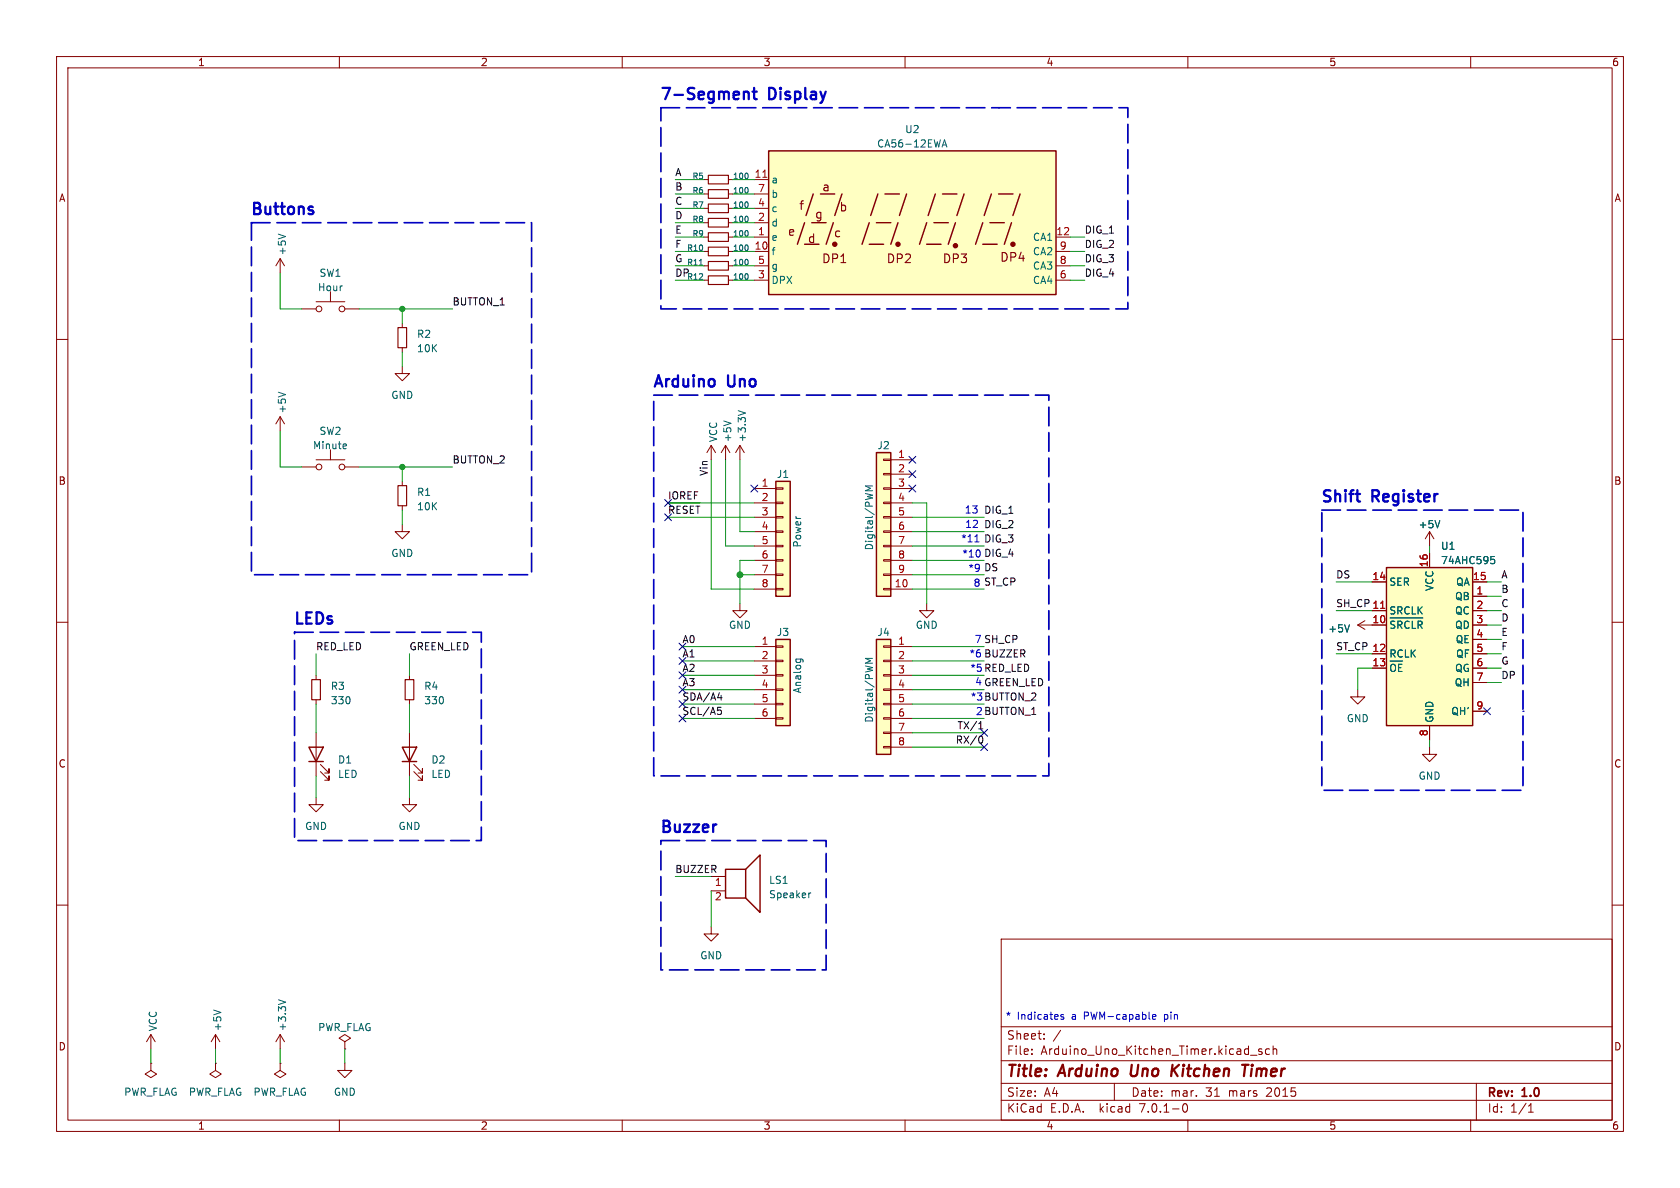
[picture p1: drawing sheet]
<svg xmlns="http://www.w3.org/2000/svg" width="297mm" height="210mm" viewBox="0 0 297 210" stroke-linecap="round" stroke-linejoin="round" font-family="sans-serif">
<g fill="none" stroke="#840000" stroke-width=".18">
<path d="M10 10h277v190h-277zM12 12h273v186h-273zM60 10v2M110 10v2M160 10v2M210 10v2M260 10v2M124.5 31.8h.7M124.5 34.3h.7M124.5 36.8h.7M124.5 39.4h.7M128.8 31.8h.7"/>
<path d="M128.8 34.3h.7M128.8 36.8h.7M128.8 39.4h.7M133.3 31.8h2.6M133.3 34.3h2.6M133.3 36.8h2.6M133.3 39.4h2.6M10 60h2M49.5 45.7l-.7 1.3M49.5 45.7v2.6M49.5 45.7l.8 1.3M53.3 54.6h2.6"/>
<path d="M55.9 53.3h5.1M58.4 51.6v1.7M61 54.6h2.5M71.1 57.2v.7M124.5 41.9h.7M124.5 44.5h.7M124.5 49.5h.7M124.5 47h.7M128.8 41.9h.7M128.8 44.5h.7M128.8 49.5h.7M128.8 47h.7"/>
<path d="M133.3 41.9h2.6M133.3 44.5h2.6M133.3 49.5h2.6M133.3 47h2.6M186.7 41.9h2.5M186.7 44.5h2.5M186.7 49.5h2.5M186.7 47h2.5M285 60h2M49.5 73.7v2.5M49.5 73.7l-.7 1.2M49.5 73.7l.8 1.2"/>
<path d="M58.4 79.5v1.8M71.1 64.8v1.2h1.3l-1.3 1.3-1.3-1.3h1.3M71.1 61.5v.7M125.7 78.7l-.7 1.3M125.7 78.7v2.6M125.7 78.7l.8 1.3M128.3 78.7l-.8 1.3M128.3 78.7v2.6M128.3 78.7l.7 1.3M130.8 78.7l-.8 1.3M130.8 78.7v2.6M130.8 78.7l.8 1.3"/>
<path d="M53.3 82.6h2.6M55.9 81.3h5.1M61 82.6h2.5M71.1 92.7v1.3h1.3l-1.3 1.3-1.3-1.3h1.3M71.1 85.1v.8M71.1 89.4v.8M133.3 86.4h3.9M133.3 88.9h3.9M133.3 91.4h3.9M133.3 94h3.9M133.3 96.5h3.9M133.3 99.1h3.9"/>
<path d="M137.2 98.9h1.2v.3h-1.2zM137.2 96.4h1.2v.2h-1.2zM137.2 93.9h1.2v.2h-1.2zM137.2 91.3h1.2v.3h-1.2zM137.2 88.8h1.2v.2h-1.2zM137.2 86.2h1.2v.3h-1.2zM156.2 98.9h1.3v.3h-1.3zM156.2 96.4h1.3v.2h-1.3zM156.2 93.9h1.3v.2h-1.3zM156.2 91.3h1.3v.3h-1.3zM156.2 88.8h1.3v.2h-1.3zM156.2 86.2h1.3v.3h-1.3z"/>
<path d="M156.2 83.7h1.3v.2h-1.3zM156.2 81.2h1.3v.2h-1.3zM157.5 81.3h3.8M157.5 83.8h3.8M157.5 86.4h3.8M157.5 88.9h3.8M157.5 91.4h3.8M157.5 94h3.8M157.5 96.5h3.8M157.5 99.1h3.8M252.7 94v2.5M252.7 97.8v2.5"/>
<path d="M252.7 94l-.7 1.3M252.7 94l.8 1.3M10 110h2M55.9 119.4v.7M72.4 119.4v.7M130.8 106.7v1.3h1.3l-1.3 1.2-1.3-1.2h1.3M133.3 114.3h3.9M133.3 116.8h3.9M133.3 119.4h3.9M133.3 104.1h3.9M133.3 101.6h3.9M137.2 119.3h1.2v.2h-1.2z"/>
<path d="M137.2 116.7h1.2v.3h-1.2zM137.2 114.2h1.2v.2h-1.2zM137.2 104h1.2v.3h-1.2zM137.2 101.5h1.2v.2h-1.2zM156.2 119.3h1.3v.2h-1.3zM156.2 116.7h1.3v.3h-1.3zM156.2 114.2h1.3v.2h-1.3zM156.2 104h1.3v.3h-1.3zM156.2 101.5h1.3v.2h-1.3zM157.5 114.3h3.8M157.5 116.8h3.8M157.5 119.4h3.8"/>
<path d="M157.5 104.1h3.8M157.5 101.6h3.8M163.8 106.7v1.3h1.3l-1.3 1.2-1.2-1.2h1.2M240 110.5h5.1M240 110.5l1.3 .8M241.3 109.7l-1.3 .8M242.6 108h2.5M242.6 115.6h2.5M242.6 118.1h2.5M242.6 102.9h2.5M260.3 105.4h2.6M260.3 110.5h2.6"/>
<path d="M260.3 108h2.6M260.3 115.6h2.6M260.3 118.1h2.6M260.3 102.9h2.6M260.3 113h2.6M285 110h2M55.9 123.7v.8M55.9 129.5v7.7M56.6 136.4l1.6 1.5v-.7v.7h-.8M56.6 135.1l1.6 1.6v-.8v.8h-.8M72.4 123.7v.8M72.4 129.5v7.7"/>
<path d="M73.2 136.4l1.5 1.5v-.7v.7h-.8M73.2 135.1l1.5 1.6v-.8v.8h-.8M133.3 121.9h3.9M133.3 124.5h3.9M133.3 127h3.9M137.2 126.9h1.2v.2h-1.2zM137.2 124.3h1.2v.3h-1.2zM137.2 121.8h1.2v.2h-1.2zM156.2 132h1.3v.2h-1.3zM156.2 129.4h1.3v.3h-1.3zM156.2 126.9h1.3v.2h-1.3zM156.2 124.3h1.3v.3h-1.3z"/>
<path d="M156.2 121.8h1.3v.2h-1.3zM157.5 121.9h3.8M157.5 124.5h3.8M157.5 127h3.8M157.5 129.5h3.8M157.5 132.1h3.8M240 121.9v1.3h1.3l-1.3 1.3-1.2-1.3h1.2M252.7 132.1v1.3h1.3l-1.3 1.2-1.2-1.2h1.2M252.7 128.3v2.5M260.3 120.7h2.6M260.3 125.7h2.6M10 160h2"/>
<path d="M55.9 141v1.2h1.2l-1.2 1.3-1.3-1.3h1.3M72.4 141v1.2h1.3l-1.3 1.3-1.3-1.3h1.3M125.7 154.9h2.6M125.7 157.5h2.6M285 160h2M125.7 163.8v1.3h1.3l-1.3 1.3-1.2-1.3h1.2M177 166h108v32h-108zM26.7 188v1.2l1 .7-1 .6-1-.6 1-.7M26.7 188h.1M26.7 182.9l-.8 1.3M26.7 182.9v2.5M26.7 182.9l.7 1.3"/>
<path d="M38.1 188v1.2l1 .7-1 .6-1-.6 1-.7M38.1 188h.1M38.1 182.9l-.8 1.3M38.1 182.9v2.5M38.1 182.9l.8 1.3M49.5 188v1.2l1 .7-1 .6-1-.6 1-.7M49.5 188h.1M49.5 182.9v2.5M49.5 182.9l-.7 1.3M49.5 182.9l.8 1.3M60 198v2M61 188v1.2h1.2l-1.2 1.3-1.3-1.3h1.3"/>
<path d="M61 184.2l1-.7-1-.6-1.1 .6 1.1 .7v1.2M61 185.4h.1M110 198v2M160 198v2M177 194.5h108M177 191.5h108M177 187.5h108M177 181.5h108M182.4 186.3v.1M182.4 185.5v.1M184.6 183.6v.1M184.6 182.8v.1"/>
<path d="M197 191.5v3M209.2 195.2l.2-.1a.81 .81 0 0 1 .6 .6 .81 .81 0 0 1-.3 .8l-.1 .1a.81 .81 0 0 1-.4-1.4zM210 198v2M221.1 186.5h1.1M223.1 185.5l-.4-.1-.2 .2 .1 .2 .5 .2v.3h-.6M224.4 185.5l-.4-.1-.3 .3v.4l.2 .2h.5M225.1 185.5l.2-.1 .3 .1 .1 .9M225.1 184.9v1.5M260 198v2M261 191.5v6.5M270.2 196.6h.9M270.2 195.5l.4-.4v1.5"/>
<circle cx="56.4" cy="54.6" r=".51"/>
<circle cx="60.5" cy="54.6" r=".51"/>
<circle cx="56.4" cy="82.6" r=".51"/>
<circle cx="60.5" cy="82.6" r=".51"/>
</g>
<path d="M200.1 188.2l-.1 1.8M207.3 188.2l-.3 2M207.5 189.1l.7 1.1M208.4 188.2l-1.3 1.2M219.6 188.2h1.1M220.2 188.2l-.3 2" fill="none" stroke="#840000" stroke-width=".4"/>
<g fill="none" stroke="#006464" stroke-width=".18">
<path d="M166.6 26l.4-1.3 .4 1.3M166.7 25.6h.6M49.2 41.4l1.3 .4M123.6 46.8h.6M49.2 69.3l1.3 .5M61.1 78.5l.2 .3-.6 .1M61.2 79.3h-.1M127.9 74.4l1.3 .4M130.5 72.6l1.3 .4M154.3 85.9h-1.3l.9 .4-.9 .5h1.3M254.5 92l-.4 1.3M263.6 98.4h.6"/>
<path d="M263.7 98.9h.3l.3 .2-.2 .5h-.4M140.7 116.5h1l.2 .1M140.8 116.5l-.1 .1M141.5 116.5l.1 .1M154.3 116.4h-1.3l.9 .4-.9 .4h1.3M238.6 110.4l-.5 1.3M245.7 109.2h5.8M245.9 117.9a.42 .42 0 0 1 .4-.5 .42 .42 0 0 1 .4 .5M246.6 109.9l-.5-.1-.2 .2M247.9 110l-.3-.2h-.5v1.3M247.9 117.4h-.6v1.3M249.1 109.9l-.3-.1-.4 .3"/>
<path d="M249.7 109.8v1.3M251.4 110l-.2-.2h-.5v1.3M143.3 157.9h-.2M37.8 178.6l1.2 .4M49.2 176.7l1.3 .5"/>
</g>
<g fill="#ffffc2" stroke="#ffffc2" stroke-width=".18">
<path d="M245.1 100.3h15.2v28h-15.2z"/>
<path d="M154.9 113h2.6v20.4h-2.6z"/>
<path d="M137.2 113h2.5v15.3h-2.5z"/>
<path d="M154.9 80h2.6v25.4h-2.6z"/>
<path d="M137.2 85.1h2.5v20.3h-2.5z"/>
<path d="M135.9 26.7h50.8v25.4h-50.8z"/>
</g>
<g fill="none" stroke="#840000" stroke-width=".25">
<path d="M135.9 26.7h50.8v25.4h-50.8zM142.2 39.4l-1.2 3.8M143.5 39.4h2.5M143.8 34.3l-1.3 3.8M145 34.3h2.6M147.3 39.4l-1.3 3.8M148.8 34.3l-1.2 3.8M153.7 39.4l-1.3 3.8M154.9 39.4h2.6M155.2 34.3l-1.3 3.8M156.5 34.3h2.5M158.7 39.4l-1.2 3.8"/>
<path d="M160.3 34.3l-1.3 3.8M163.8 39.4l-1.2 3.8M165.1 39.4h2.5M165.4 34.3l-1.3 3.8M166.6 34.3h2.6M168.9 39.4l-1.3 3.8M170.4 34.3l-1.2 3.8M173.7 39.4l-1.2 3.8M175 39.4h2.5M175.3 34.3l-1.3 3.8M176.5 34.3h2.6M178.8 39.4l-1.3 3.8"/>
<path d="M180.3 34.3l-1.2 3.8M142.2 43.2h2.6M153.7 43.2h2.5M163.8 43.2h2.6M173.7 43.2h2.6M137.2 85.1h2.5v20.3h-2.5zM154.9 80h2.6v25.4h-2.6zM137.2 113h2.5v15.3h-2.5zM154.9 113h2.6v20.4h-2.6zM245.1 100.3h15.2v28h-15.2zM54.6 132.1h2.5l-1.2 2.5zM54.6 134.6h2.5"/>
<path d="M71.1 132.1h2.6l-1.3 2.5zM71.1 134.6h2.6M128.3 153.7h3.5v5.1h-3.5zM131.8 153.7l2.6-2.6v10.2l-2.6-2.5"/>
</g>
<path d="M134.9 31.3h.7M244.1 107.5h.7" fill="none" stroke="#a90000" stroke-width=".18"/>
<path d="M125.2 31h3.6v1.5h-3.6zM125.2 33.5h3.6v1.6h-3.6zM125.2 36.1h3.6v1.5h-3.6zM125.2 38.6h3.6v1.5h-3.6zM70.4 57.9h1.5v3.6h-1.5zM125.2 43.7h3.6v1.5h-3.6zM125.2 48.8h3.6v1.5h-3.6zM125.2 41.1h3.6v1.6h-3.6zM125.2 46.2h3.6v1.6h-3.6zM70.4 85.9h1.5v3.5h-1.5zM55.1 120.1h1.5v3.6h-1.5zM71.6 120.1h1.6v3.6h-1.6z" fill="none" stroke="#840000" stroke-width=".2"/>
<g fill="#840000" stroke="#840000" stroke-width=".25">
<circle cx="147.6" cy="43.2" r=".36"/>
<circle cx="158.7" cy="43.2" r=".36"/>
<circle cx="168.9" cy="43.4" r=".36"/>
<circle cx="179.1" cy="43.2" r=".36"/>
</g>
<path d="M118.2 88.9h5.5M126.9 123.3h.8M126.9 125h.6M127 125.5h.3l.2 .3v.4l-.5 .1M173 128.8h.7M173.1 127.9l.3-.3v1.2M173.3 130.1a.68 .68 0 0 1 .5 .6 .68 .68 0 0 1-.5 .7" fill="none" stroke="#0f0f0f" stroke-width=".18"/>
<path d="M176.5 19.1h.1M172.3 95.8h.8M269.2 125.7h.1M188 179.4l-.3-.1-.2 .2 .1 .2 .4 .1v.3h-.5M203.7 179.8l.6-.2v-.2l-.4-.1-.2 .2 .1 .6h.5" fill="none" stroke="#0000c2" stroke-width=".18"/>
<path d="M131.8 16.2l.5 .1 .1 .2v1M133 16.2h.8M133.3 15.5v1.7l.1 .2 .4 .1" fill="none" stroke="#0000c2" stroke-width=".4"/>
<path d="M116.8 19.1h82.6v35.5h-82.6v-35.5M44.4 39.4h49.6v62.2h-49.6v-62.2M115.6 69.9h69.8v67.3h-69.8v-67.3M233.7 90.2h35.5v49.5h-35.5v-49.5M52.1 111.8h33v36.8h-33v-36.8M116.8 148.6h29.2v22.9h-29.2v-22.9" fill="none" stroke="#0000c2" stroke-width=".3" stroke-dasharray="3.3 1.2"/>
<g fill="none" stroke="#009600" stroke-width=".18">
<path d="M119.4 39.4h5.1M119.4 36.8h5.1M119.4 34.3h5.1M119.4 31.8h5.1M129.5 39.4h3.8M129.5 36.8h3.8M129.5 34.3h3.8M129.5 31.8h3.8M49.5 48.3v6.3h3.8M63.5 54.6h16.5M71.1 54.6v2.6M119.4 41.9h5.1"/>
<path d="M119.4 49.5h5.1M119.4 47h5.1M119.4 44.5h5.1M129.5 41.9h3.8M129.5 49.5h3.8M129.5 47h3.8M129.5 44.5h3.8M189.2 41.9h2.6M189.2 49.5h2.6M189.2 47h2.6M189.2 44.5h2.6M49.5 76.2v6.4h3.8"/>
<path d="M71.1 62.2v2.6M63.5 82.6h16.5M71.1 82.6v2.5M71.1 90.2v2.5M118.1 88.9h15.2M118.1 91.4h15.2M125.7 81.3v22.8h7.6M128.3 81.3v15.2h5M130.8 81.3v12.7h2.5M133.3 99.1h-2.5v7.6M161.3 99.1h12.7M161.3 94h12.7"/>
<path d="M161.3 96.5h12.7M161.3 88.9h2.5v17.8M161.3 91.4h12.7M252.7 96.5v1.3M55.9 115.6v3.8M72.4 115.6v3.8M120.6 114.3h12.7M120.6 116.8h12.7M120.6 119.4h12.7M130.8 101.6h2.5M161.3 101.6h12.7M161.3 104.1h12.7"/>
<path d="M161.3 114.3h12.7M161.3 116.8h12.7M161.3 119.4h12.7M236.2 102.9h6.4M236.2 115.6h6.4M236.2 108h6.4M242.6 118.1h-2.6v3.8M262.9 105.4h2.5M262.9 102.9h2.5M262.9 115.6h2.5M262.9 118.1h2.5M262.9 113h2.5"/>
<path d="M262.9 108h2.5M262.9 110.5h2.5M55.9 124.5v5M55.9 137.2v3.8M72.4 124.5v5M72.4 137.2v3.8M120.6 127h12.7M120.6 124.5h12.7M120.6 121.9h12.7M161.3 132.1h12.7M161.3 127h12.7M161.3 124.5h12.7"/>
<path d="M161.3 129.5h12.7M161.3 121.9h12.7M252.7 130.8v1.3M262.9 120.7h2.5M119.4 154.9h6.3M125.7 157.5v6.3M26.7 185.4v2.6M38.1 185.4v2.6M49.5 185.4v2.6M61 185.4v2.6"/>
</g>
<g fill="none" stroke="#000084" stroke-width=".18">
<path d="M117.5 88.3l1.2 1.2M117.5 90.8l1.2 1.2M118.7 88.3l-1.2 1.2M118.7 90.8l-1.2 1.2M132.7 85.8l1.3 1.2M134 85.8l-1.3 1.2M160.7 85.8l1.2 1.2M160.7 83.2l1.2 1.2M160.7 80.7l1.2 1.2M161.9 85.8l-1.2 1.2M161.9 83.2l-1.2 1.2M161.9 80.7l-1.2 1.2"/>
<path d="M120 116.2l1.3 1.2M120 118.8l1.3 1.2M120 113.7l1.3 1.2M121.3 116.2l-1.3 1.2M121.3 118.8l-1.3 1.2M121.3 113.7l-1.3 1.2M120 121.3l1.3 1.2M120 126.4l1.3 1.2M120 123.9l1.3 1.2M121.3 126.4l-1.3 1.2M121.3 123.9l-1.3 1.2M121.3 121.3l-1.3 1.2"/>
<path d="M173.4 128.9l1.2 1.2M173.4 131.5l1.2 1.2M174.6 128.9l-1.2 1.2M174.6 131.5l-1.2 1.2M262.3 125.1l1.2 1.2M263.5 125.1l-1.2 1.2"/>
</g>
<g fill="#009600" stroke="#009600" stroke-width=".18">
<circle cx="71.1" cy="54.6" r=".46"/>
<circle cx="71.1" cy="82.6" r=".46"/>
<circle cx="130.8" cy="101.6" r=".51"/>
</g>
<g font-size="2.8" fill="#0000c2">
<text x="116.8" y="17.8">7-Segment</text>
<text x="136.1" y="17.8">Display</text>
<text x="44.4" y="38.1">Buttons</text>
<text x="115.6" y="68.6">Arduino</text>
<text x="128.8" y="68.6">Uno</text>
<text x="233.7" y="88.9">Shift</text>
<text x="242.8" y="88.9">Register</text>
<text x="52.1" y="110.5">LEDs</text>
<text x="116.8" y="147.3">Buzzer</text>
</g>
<g font-size="2.8" fill="#840000">
<text x="178" y="190.8">Title:</text>
<text x="187.4" y="190.8">Arduino</text>
<text x="200.6" y="190.8">Uno</text>
<text x="208.4" y="190.8">Kitchen</text>
<text x="221.6" y="190.8">Timer</text>
</g>
<g font-size="2.1" fill="#840000">
<text x="145.3" y="34">a</text>
<text x="139.2" y="41.9">e</text>
<text x="141.2" y="37.3">f</text>
<text x="144" y="38.8">g</text>
<text x="148.3" y="37.6">b</text>
<text x="142.7" y="43.2">d</text>
<text x="145.2" y="46.7">DP1</text>
<text x="147.3" y="42.1">c</text>
<text x="156.7" y="46.7">DP2</text>
<text x="166.6" y="46.7">DP3</text>
<text x="176.7" y="46.5">DP4</text>
<text x="178" y="183.9">Sheet:</text>
<text x="186.2" y="183.9">/</text>
<text x="178" y="186.6">File:</text>
<text x="184" y="186.6">Arduino_Uno_Kitchen_Timer.kicad_sch</text>
<text x="178" y="196.8">KiCad</text>
<text x="178" y="194">Size:</text>
<text x="184.6" y="194">A4</text>
<text x="185.7" y="196.8">E.D.A.</text>
<text x="194.4" y="196.8">kicad</text>
<text x="200" y="194">Date:</text>
<text x="201.5" y="196.8">7.0.1-0</text>
<text x="206.9" y="194">mar.</text>
<text x="213.2" y="194">31</text>
<text x="217.2" y="194">mars</text>
<text x="224" y="194">2015</text>
<text x="263" y="194.2">Rev:</text>
<text x="263" y="196.8">Id:</text>
<text x="267" y="196.8">1/1</text>
<text x="269.2" y="194.2">1.0</text>
</g>
<g font-size="1.8" fill="#840000">
<text x="35" y="11.8">1</text>
<text x="85" y="11.8">2</text>
<text x="135" y="11.8">3</text>
<text x="185" y="11.8">4</text>
<text x="235" y="11.8">5</text>
<text x="285" y="11.8">6</text>
<text x="10.4" y="35.8">A</text>
<text x="285.4" y="35.8">A</text>
<text x="10.3" y="85.8">B</text>
<text x="285.3" y="85.8">B</text>
<text x="10.3" y="135.8">C</text>
<text x="285.3" y="135.8">C</text>
<text x="10.3" y="185.8">D</text>
<text x="285.3" y="185.8">D</text>
<text x="35" y="199.8">1</text>
<text x="85" y="199.8">2</text>
<text x="135" y="199.8">3</text>
<text x="185" y="199.8">4</text>
<text x="235" y="199.8">5</text>
<text x="285" y="199.8">6</text>
</g>
<g font-size="1.8" fill="#006464">
<text x="160" y="23.7">U2</text>
<text x="155" y="26.2">CA56-12EWA</text>
<text x="136.4" y="32.6">a</text>
<text x="136.4" y="35.1">b</text>
<text x="136.4" y="40.2">d</text>
<text x="136.4" y="37.7">c</text>
<text x="50.7" y="45.2" transform="rotate(-90 50.7 45.2)">+5V</text>
<text x="136.4" y="42.7">e</text>
<text x="136.4" y="45.3">f</text>
<text x="136.4" y="47.8">g</text>
<text x="182.5" y="42.7">CA1</text>
<text x="182.5" y="47.8">CA3</text>
<text x="182.5" y="45.3">CA2</text>
<text x="56.1" y="51.6">Hour</text>
<text x="56.4" y="49.1">SW1</text>
<text x="136.4" y="50.4">DPX</text>
<text x="182.5" y="50.4">CA4</text>
<text x="73.7" y="59.9">R2</text>
<text x="73.7" y="62.4">10K</text>
<text x="69.1" y="70.7">GND</text>
<text x="50.7" y="73.1" transform="rotate(-90 50.7 73.1)">+5V</text>
<text x="56.4" y="77">SW2</text>
<text x="55.3" y="79.6">Minute</text>
<text x="126.9" y="78.2" transform="rotate(-90 126.9 78.2)">VCC</text>
<text x="129.5" y="78.2" transform="rotate(-90 129.5 78.2)">+5V</text>
<text x="132" y="78.2" transform="rotate(-90 132 78.2)">+3.3V</text>
<text x="155.1" y="79.6">J2</text>
<text x="73.7" y="87.8">R1</text>
<text x="137.3" y="84.6">J1</text>
<text x="73.7" y="90.4">10K</text>
<text x="250.7" y="93.5">+5V</text>
<text x="69.1" y="98.6">GND</text>
<text x="141.8" y="96.9" transform="rotate(-90 141.8 96.9)">Power</text>
<text x="154.5" y="97.3" transform="rotate(-90 154.5 97.3)">Digital/PWM</text>
<text x="254.7" y="97.3">U1</text>
<text x="254.7" y="99.9">74AHC595</text>
<text x="245.6" y="103.7">SER</text>
<text x="253.6" y="104.6" transform="rotate(-90 253.6 104.6)">VCC</text>
<text x="257.1" y="106.2">QB</text>
<text x="257.3" y="103.7">QA</text>
<text x="128.8" y="111.3">GND</text>
<text x="137.3" y="112.6">J3</text>
<text x="155.1" y="112.6">J4</text>
<text x="161.8" y="111.3">GND</text>
<text x="234.8" y="112">+5V</text>
<text x="245.6" y="111.9">~{SRCLR}</text>
<text x="245.6" y="108.8">SRCLK</text>
<text x="257.1" y="108.8">QC</text>
<text x="257.1" y="111.3">QD</text>
<text x="257.2" y="113.9">QE</text>
<text x="245.6" y="116.4">RCLK</text>
<text x="245.6" y="119.5">~{OE}</text>
<text x="257.1" y="118.9">QG</text>
<text x="257.3" y="116.4">QF</text>
<text x="58.4" y="122.1">R3</text>
<text x="58.4" y="124.7">330</text>
<text x="74.9" y="122.1">R4</text>
<text x="74.9" y="124.7">330</text>
<text x="141.8" y="122.6" transform="rotate(-90 141.8 122.6)">Analog</text>
<text x="257.1" y="121.5">QH</text>
<text x="154.5" y="127.8" transform="rotate(-90 154.5 127.8)">Digital/PWM</text>
<text x="238" y="127.8">GND</text>
<text x="253.6" y="127.8" transform="rotate(-90 253.6 127.8)">GND</text>
<text x="256.4" y="126.6">QH'</text>
<text x="59.7" y="135.1">D1</text>
<text x="59.7" y="137.7">LED</text>
<text x="76.2" y="135.1">D2</text>
<text x="76.2" y="137.7">LED</text>
<text x="250.7" y="138">GND</text>
<text x="53.9" y="146.9">GND</text>
<text x="70.4" y="146.9">GND</text>
<text x="135.9" y="156.4">LS1</text>
<text x="135.9" y="158.9">Speaker</text>
<text x="123.7" y="169.7">GND</text>
<text x="27.9" y="182.4" transform="rotate(-90 27.9 182.4)">VCC</text>
<text x="39.3" y="182.4" transform="rotate(-90 39.3 182.4)">+5V</text>
<text x="50.7" y="182.4" transform="rotate(-90 50.7 182.4)">+3.3V</text>
<text x="56.2" y="182.4">PWR_FLAG</text>
<text x="21.9" y="193.9">PWR_FLAG</text>
<text x="33.3" y="193.9">PWR_FLAG</text>
<text x="44.7" y="193.9">PWR_FLAG</text>
<text x="59" y="193.9">GND</text>
</g>
<g font-size="1.8" fill="#0f0f0f">
<text x="119.4" y="33.8">B</text>
<text x="119.4" y="31.2">A</text>
<text x="119.4" y="41.4">E</text>
<text x="119.4" y="36.3">C</text>
<text x="119.4" y="38.8">D</text>
<text x="191.8" y="41.4">DIG_1</text>
<text x="119.4" y="43.9">F</text>
<text x="119.4" y="46.5">G</text>
<text x="191.8" y="43.9">DIG_2</text>
<text x="191.8" y="46.5">DIG_3</text>
<text x="119.4" y="49">DP</text>
<text x="191.8" y="49">DIG_4</text>
<text x="80" y="54.1">BUTTON_1</text>
<text x="80" y="82">BUTTON_2</text>
<text x="118.1" y="88.4">IOREF</text>
<text x="125.2" y="84.2" transform="rotate(-90 125.2 84.2)">Vin</text>
<text x="118.1" y="90.9">~{RESET}</text>
<text x="174" y="90.9">DIG_1</text>
<text x="174" y="96">DIG_3</text>
<text x="174" y="93.4">DIG_2</text>
<text x="236.2" y="107.4">SH_CP 11</text>
<text x="236.2" y="102.3">DS</text>
<text x="265.4" y="107.4">C</text>
<text x="265.4" y="104.9">B</text>
<text x="265.4" y="102.3">A</text>
<text x="120.6" y="113.8">A0</text>
<text x="265.4" y="112.5">E</text>
<text x="265.4" y="110">D</text>
<text x="55.9" y="115">RED_LED</text>
<text x="72.4" y="115">GREEN_LED</text>
<text x="120.6" y="116.3">A1</text>
<text x="120.6" y="118.8">A2</text>
<text x="236.2" y="115">ST_CP 12</text>
<text x="265.4" y="117.6">G</text>
<text x="265.4" y="115">F</text>
<text x="120.6" y="121.4">A3</text>
<text x="120.6" y="123.9">SDA/A4</text>
<text x="265.4" y="120.1">DP</text>
<text x="120.6" y="126.5">SCL/A5</text>
<text x="168.8" y="131.5">RX/0</text>
<text x="169.1" y="129">TX/1</text>
<text x="119.4" y="154.4">BUZZER</text>
</g>
<g font-size="1.8" fill="#a90000">
<text x="133.3" y="31.5">11</text>
<text x="134" y="34">7</text>
<text x="134" y="41.7">1</text>
<text x="134" y="39.1">2</text>
<text x="134" y="36.6">4</text>
<text x="186.7" y="41.7">12</text>
<text x="133.3" y="44.2">10</text>
<text x="134" y="46.7">5</text>
<text x="187.3" y="46.7">8</text>
<text x="187.3" y="44.2">9</text>
<text x="134" y="49.3">3</text>
<text x="187.3" y="49.3">6</text>
<text x="158.7" y="81">1</text>
<text x="158.7" y="83.6">2</text>
<text x="134.6" y="86.1">1</text>
<text x="134.6" y="88.6">2</text>
<text x="158.7" y="86.1">3</text>
<text x="158.7" y="88.6">4</text>
<text x="134.6" y="91.2">3</text>
<text x="134.6" y="93.7">4</text>
<text x="158.7" y="91.2">5</text>
<text x="158.7" y="93.7">6</text>
<text x="134.6" y="96.3">5</text>
<text x="134.6" y="98.8">6</text>
<text x="134.6" y="101.3">7</text>
<text x="158.7" y="96.3">7</text>
<text x="158.7" y="98.8">8</text>
<text x="158.7" y="101.3">9</text>
<text x="252.5" y="100.3" transform="rotate(-90 252.5 100.3)">16</text>
<text x="134.6" y="103.9">8</text>
<text x="158.1" y="103.9">10</text>
<text x="242.6" y="102.6">14</text>
<text x="242.6" y="107.7">11</text>
<text x="260.3" y="102.6">15</text>
<text x="261" y="105.2">1</text>
<text x="261" y="107.7">2</text>
<text x="242.6" y="110.2">10</text>
<text x="261" y="110.2">3</text>
<text x="261" y="112.8">4</text>
<text x="134.6" y="114">1</text>
<text x="134.6" y="116.6">2</text>
<text x="134.6" y="119.1">3</text>
<text x="158.7" y="114">1</text>
<text x="158.7" y="116.6">2</text>
<text x="158.7" y="119.1">3</text>
<text x="242.6" y="117.9">13</text>
<text x="242.6" y="115.3">12</text>
<text x="261" y="115.3">5</text>
<text x="261" y="117.9">6</text>
<text x="134.6" y="121.7">4</text>
<text x="134.6" y="124.2">5</text>
<text x="158.7" y="121.7">4</text>
<text x="158.7" y="124.2">5</text>
<text x="261" y="120.4">7</text>
<text x="261" y="125.5">9</text>
<text x="134.6" y="126.7">6</text>
<text x="158.7" y="126.7">6</text>
<text x="158.7" y="129.3">7</text>
<text x="158.7" y="131.8">8</text>
<text x="252.5" y="130.2" transform="rotate(-90 252.5 130.2)">8</text>
<text x="126.3" y="156.8">1</text>
<text x="126.3" y="159.4">2</text>
</g>
<g font-size="1.8" fill="#0000c2">
<text x="169.9" y="95.9">*11</text>
<text x="170.6" y="90.9">13</text>
<text x="170.6" y="93.4">12</text>
<text x="170.1" y="98.6">*10 DIG_4</text>
<text x="171.2" y="101.2">*9 DS</text>
<text x="172.1" y="103.8">8 ST_CP</text>
<text x="172.3" y="113.7">7 SH_CP</text>
<text x="171.4" y="116.3">*6 BUZZER</text>
<text x="171.5" y="118.8">*5 RED_LED</text>
<text x="171.6" y="123.9">*3 BUTTON_2</text>
<text x="172.4" y="121.2">4 GREEN_LED</text>
<text x="172.5" y="126.5">2 BUTTON_1</text>
<text x="177.8" y="180.3">*</text>
<text x="179.9" y="180.3">Indicates</text>
<text x="189.5" y="180.3">a</text>
<text x="191.8" y="180.3">PWM-capable</text>
<text x="206.1" y="180.3">pin</text>
</g>
<g font-size="1.4" fill="#006464">
<text x="122.4" y="31.8">R5</text>
<text x="122.4" y="34.4">R6</text>
<text x="129.5" y="31.8">100</text>
<text x="129.5" y="34.4">100</text>
<text x="122.4" y="36.9">R7</text>
<text x="122.4" y="39.4">R8</text>
<text x="122.4" y="42">R9</text>
<text x="129.5" y="36.9">100</text>
<text x="129.5" y="39.4">100</text>
<text x="129.5" y="42">100</text>
<text x="121.4" y="44.5">R10</text>
<text x="121.4" y="47.1">R11</text>
<text x="129.5" y="44.5">100</text>
<text x="129.5" y="47.1">100</text>
<text x="129.5" y="49.6">100</text>
</g>
<text font-size="1.4" fill="#0f0f0f" x="121.4" y="49.6">R12</text>
</svg>
